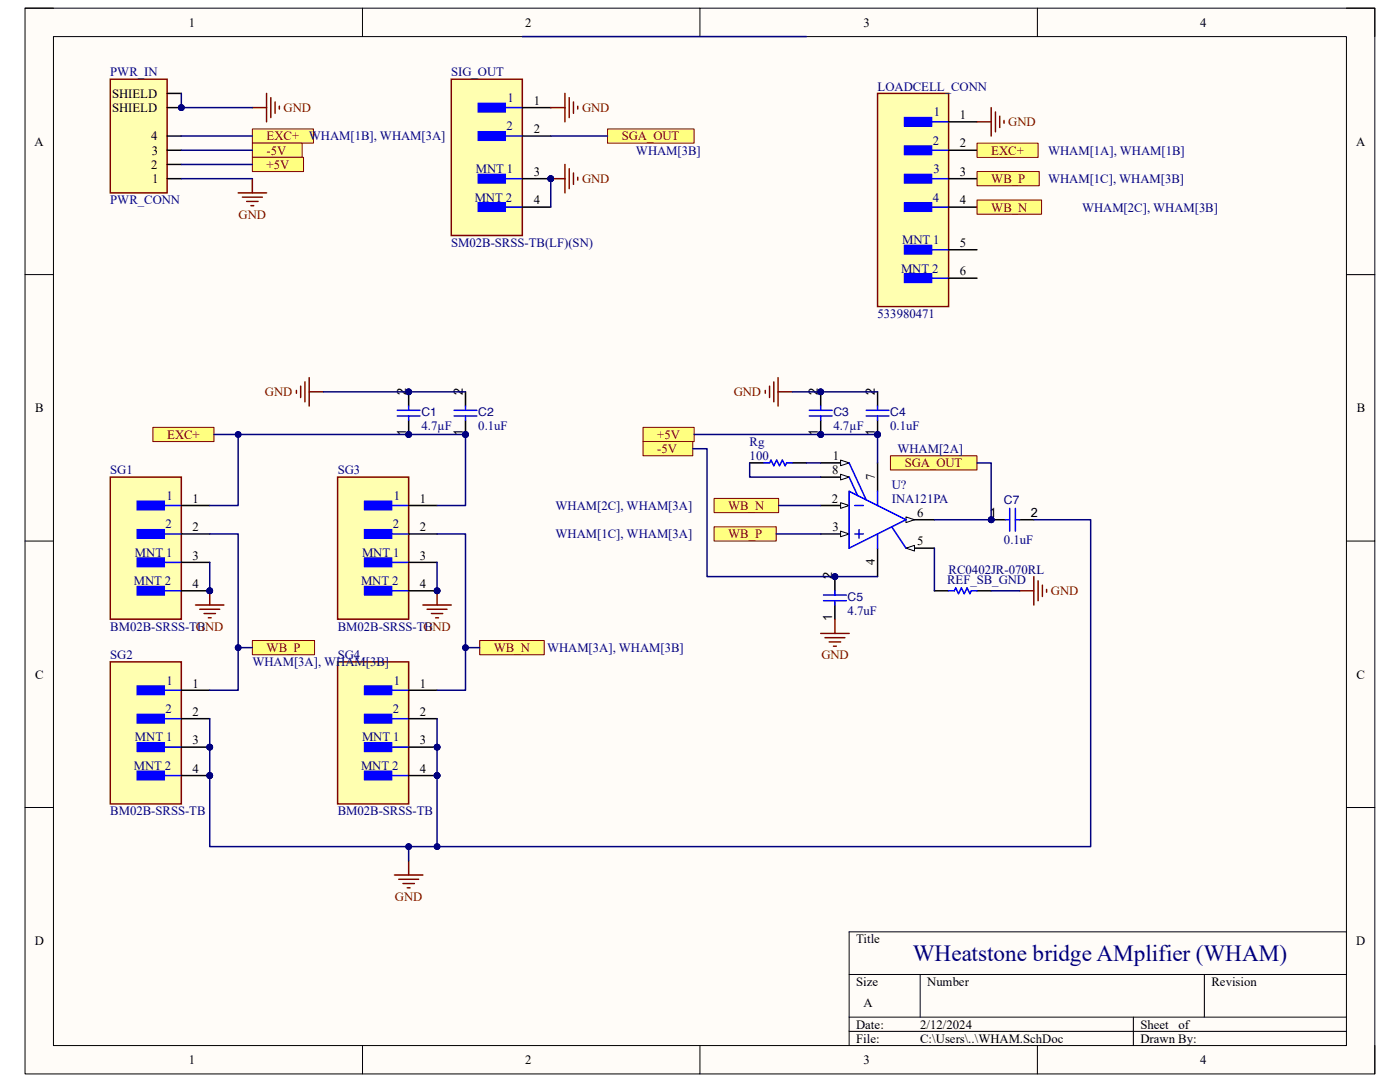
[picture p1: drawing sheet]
<svg xmlns="http://www.w3.org/2000/svg" width="279mm" height="216mm" viewBox="0 0 279 216" stroke-linecap="round" stroke-linejoin="round" font-family="sans-serif">
<path d="M5 1.6h269.4v212.7h-269.4z" fill-rule="evenodd" fill="#fffcf8"/>
<path d="M5 1.6h269.4v212.7h-269.4z" fill="none" stroke="#000" stroke-width=".2"/>
<path d="M10.7 7.3h258v201.3h-258z" fill-rule="evenodd" fill="#fffcf8"/>
<g fill="none" stroke="#000" stroke-width=".2">
<path d="M5 1.6h5.7M10.7 7.3h258v201.3h-258zM72.3 1.6v5.7M139.7 1.6v5.7M207 1.6v5.7M268.7 1.6h5.7v5.7M5 54.8h5.7M268.7 54.8h5.7M5 108h5.7M268.7 108h5.7M5 161.1h5.7M268.7 161.1h5.7"/>
<path d="M169.5 194.4h99.2M183.6 194.4v8.6M240.3 194.4v8.6M268.7 185.9h-99.2v22.7M72.3 208.6v5.7M139.7 208.6v5.7M169.5 203h99.2M169.5 205.8h99.2M207 208.6v5.7M226.2 203v5.6M274.4 208.6v5.7"/>
</g>
<path d="M149.6 92.4h2.8M158.1 92.4h2.9" fill="none" stroke="#000" stroke-width=".3"/>
<path d="M152.4 92.4h1.2l.3-.6 .5 1.1 .6-1.1 .6 1.1 .5-1.1 .6 1.1 .3-.5h1.1" fill="none" stroke="#00f" stroke-width=".3"/>
<path d="M142.5 99.5h12.9v2.8h-12.9z" fill-rule="evenodd" fill="#ffff80"/>
<path d="M142.5 99.5h12.9v2.8h-12.9z" fill="none" stroke="#800000" stroke-width=".2"/>
<path d="M142.5 105.1h12.4v2.9h-12.4z" fill-rule="evenodd" fill="#ffff80"/>
<path d="M142.5 105.1h12.4v2.9h-12.4z" fill="none" stroke="#800000" stroke-width=".2"/>
<path d="M78.7 174.6h5.7M79.6 175.5h3.9M80.4 176.3h2.3M81.3 177.2h.5M81.6 171.8v2.8" fill="none" stroke="#800000" stroke-width=".3"/>
<circle cx="197.8" cy="103.7" r=".57" fill="#000080"/>
<circle cx="197.8" cy="103.7" r=".57" fill="none" stroke="#000080" stroke-width=".2"/>
<path d="M197.8 103.7h2.8" fill="none" stroke="#000" stroke-width=".3"/>
<circle cx="197.8" cy="103.7" r=".57" fill="#000080"/>
<circle cx="197.8" cy="103.7" r=".57" fill="none" stroke="#000080" stroke-width=".2"/>
<path d="M203.5 103.7h2.8" fill="none" stroke="#000" stroke-width=".3"/>
<path d="M200.6 103.7h.9M201.5 101.4v4.6M202.6 101.4v4.6M202.6 103.7h.9" fill="none" stroke="#00f" stroke-width=".3"/>
<circle cx="163.8" cy="86.7" r=".57" fill="#000080"/>
<circle cx="163.8" cy="86.7" r=".57" fill="none" stroke="#000080" stroke-width=".2"/>
<circle cx="163.8" cy="78.2" r=".57" fill="#000080"/>
<circle cx="163.8" cy="78.2" r=".57" fill="none" stroke="#000080" stroke-width=".2"/>
<path d="M163.8 83.9v2.8" fill="none" stroke="#000" stroke-width=".3"/>
<circle cx="163.8" cy="86.7" r=".57" fill="#000080"/>
<circle cx="163.8" cy="86.7" r=".57" fill="none" stroke="#000080" stroke-width=".2"/>
<path d="M163.8 78.2v2.8" fill="none" stroke="#000" stroke-width=".3"/>
<circle cx="163.8" cy="78.2" r=".57" fill="#000080"/>
<circle cx="163.8" cy="78.2" r=".57" fill="none" stroke="#000080" stroke-width=".2"/>
<path d="M161.5 81.9h4.6M161.5 83h4.6M163.8 81v.9M163.8 83v.9" fill="none" stroke="#00f" stroke-width=".3"/>
<circle cx="175.1" cy="86.7" r=".57" fill="#000080"/>
<circle cx="175.1" cy="86.7" r=".57" fill="none" stroke="#000080" stroke-width=".2"/>
<path d="M175.1 83.9v2.8" fill="none" stroke="#000" stroke-width=".3"/>
<circle cx="175.1" cy="86.7" r=".57" fill="#000080"/>
<circle cx="175.1" cy="86.7" r=".57" fill="none" stroke="#000080" stroke-width=".2"/>
<path d="M175.1 78.2v2.8" fill="none" stroke="#000" stroke-width=".3"/>
<path d="M172.9 81.9h4.5M172.9 83h4.5M175.1 81v.9M175.1 83v.9" fill="none" stroke="#00f" stroke-width=".3"/>
<circle cx="81.6" cy="86.7" r=".57" fill="#000080"/>
<circle cx="81.6" cy="86.7" r=".57" fill="none" stroke="#000080" stroke-width=".2"/>
<circle cx="81.6" cy="78.2" r=".57" fill="#000080"/>
<circle cx="81.6" cy="78.2" r=".57" fill="none" stroke="#000080" stroke-width=".2"/>
<path d="M81.6 83.9v2.8" fill="none" stroke="#000" stroke-width=".3"/>
<circle cx="81.6" cy="86.7" r=".57" fill="#000080"/>
<circle cx="81.6" cy="86.7" r=".57" fill="none" stroke="#000080" stroke-width=".2"/>
<path d="M81.6 78.2v2.8" fill="none" stroke="#000" stroke-width=".3"/>
<circle cx="81.6" cy="78.2" r=".57" fill="#000080"/>
<circle cx="81.6" cy="78.2" r=".57" fill="none" stroke="#000080" stroke-width=".2"/>
<path d="M79.3 81.9h4.5M79.3 83h4.5M81.6 81v.9M81.6 83v.9" fill="none" stroke="#00f" stroke-width=".3"/>
<circle cx="92.9" cy="86.7" r=".57" fill="#000080"/>
<circle cx="92.9" cy="86.7" r=".57" fill="none" stroke="#000080" stroke-width=".2"/>
<path d="M92.9 83.9v2.8" fill="none" stroke="#000" stroke-width=".3"/>
<circle cx="92.9" cy="86.7" r=".57" fill="#000080"/>
<circle cx="92.9" cy="86.7" r=".57" fill="none" stroke="#000080" stroke-width=".2"/>
<path d="M92.9 78.2v2.8" fill="none" stroke="#000" stroke-width=".3"/>
<path d="M90.6 81.9h4.6M90.6 83h4.6M92.9 81v.9M92.9 83v.9" fill="none" stroke="#00f" stroke-width=".3"/>
<path d="M59.2 77.9v.6M60 77.1v2.2M60.9 76.2v4M61.7 75.4v5.6M61.7 78.2h2.8M152.7 77.9v.6M153.6 77.1v2.2M154.4 76.2v4M155.3 78.2h2.8M155.3 75.4v5.6" fill="none" stroke="#800000" stroke-width=".3"/>
<path d="M30.5 85.3h12.2v2.8h-12.2z" fill-rule="evenodd" fill="#ffff80"/>
<path d="M30.5 85.3h12.2v2.8h-12.2z" fill="none" stroke="#800000" stroke-width=".2"/>
<path d="M128.3 85.3h10.2v2.8h-10.2z" fill-rule="evenodd" fill="#ffff80"/>
<path d="M128.3 85.3h10.2v2.8h-10.2z" fill="none" stroke="#800000" stroke-width=".2"/>
<path d="M128.3 88.1h10v2.8h-10z" fill-rule="evenodd" fill="#ffff80"/>
<path d="M128.3 88.1h10v2.8h-10z" fill="none" stroke="#800000" stroke-width=".2"/>
<path d="M50.4 25.7h12.2v2.9h-12.2z" fill-rule="evenodd" fill="#ffff80"/>
<path d="M50.4 25.7h12.2v2.9h-12.2z" fill="none" stroke="#800000" stroke-width=".2"/>
<path d="M50.4 28.6h9.9v2.8h-9.9z" fill-rule="evenodd" fill="#ffff80"/>
<path d="M50.4 28.6h9.9v2.8h-9.9z" fill="none" stroke="#800000" stroke-width=".2"/>
<path d="M50.4 31.4h10.2v2.8h-10.2z" fill-rule="evenodd" fill="#ffff80"/>
<path d="M50.4 31.4h10.2v2.8h-10.2z" fill="none" stroke="#800000" stroke-width=".2"/>
<path d="M53.2 18.6v5.7M54 19.5v4M47.5 38.5h5.7M48.4 39.3h3.9M50.4 35.7v2.8M50.4 21.5h2.8M54.9 20.3v2.3M55.8 21.2v.6M49.2 40.2h2.3M50.1 41h.5" fill="none" stroke="#800000" stroke-width=".3"/>
<circle cx="36.2" cy="21.5" r=".57" fill="#000080"/>
<circle cx="36.2" cy="21.5" r=".57" fill="none" stroke="#000080" stroke-width=".2"/>
<path d="M22 15.8h11.4v22.7h-11.4z" fill-rule="evenodd" fill="#ffffb0"/>
<path d="M22 15.8h11.4v22.7h-11.4z" fill="none" stroke="#800000" stroke-width=".3"/>
<path d="M33.4 35.7h2.8M33.4 32.8h2.8M33.4 30h2.8M33.4 27.1h2.8M33.4 21.5h2.8" fill="none" stroke="#000" stroke-width=".3"/>
<circle cx="36.2" cy="21.5" r=".57" fill="#000080"/>
<circle cx="36.2" cy="21.5" r=".57" fill="none" stroke="#000080" stroke-width=".2"/>
<path d="M33.4 18.6h2.8M163.8 92.4h5.7" fill="none" stroke="#000" stroke-width=".3"/>
<path d="M167.8 91.8l1.7 .6-1.7 .5z" fill="#f8fcff"/>
<path d="M167.8 91.8l1.7 .6-1.7 .5z" fill="none" stroke="#000" stroke-width=".2"/>
<path d="M163.8 100.9h5.7" fill="none" stroke="#000" stroke-width=".3"/>
<path d="M167.8 100.3l1.7 .6-1.7 .5z" fill="#f8fcff"/>
<path d="M167.8 100.3l1.7 .6-1.7 .5z" fill="none" stroke="#000" stroke-width=".2"/>
<path d="M163.8 106.5h5.7" fill="none" stroke="#000" stroke-width=".3"/>
<path d="M167.8 106l1.7 .5-1.7 .6z" fill="#f8fcff"/>
<path d="M167.8 106l1.7 .5-1.7 .6z" fill="none" stroke="#000" stroke-width=".2"/>
<path d="M175.1 109.4v5.7M180.8 109.4h5.7" fill="none" stroke="#000" stroke-width=".3"/>
<path d="M180.8 109.4l1.7-.6v1.2z" fill="#f8fcff"/>
<path d="M180.8 109.4l1.7-.6v1.2z" fill="none" stroke="#000" stroke-width=".2"/>
<path d="M180.8 103.7h5.7" fill="none" stroke="#000" stroke-width=".3"/>
<path d="M180.8 103.1l1.7 .6-1.7 .6z" fill="#f8fcff"/>
<path d="M180.8 103.1l1.7 .6-1.7 .6z" fill="none" stroke="#000" stroke-width=".2"/>
<path d="M163.8 95.2h5.7M175.1 92.4v5.6" fill="none" stroke="#000" stroke-width=".3"/>
<path d="M167.8 94.6l1.7 .6-1.7 .6z" fill="#f8fcff"/>
<path d="M167.8 94.6l1.7 .6-1.7 .6z" fill="none" stroke="#000" stroke-width=".2"/>
<path d="M169.5 98l11.3 5.7-11.3 5.7zM169.5 95.2l1.7 3.7M169.5 92.4l3.4 7.3M175.1 98v2.9M170.6 100.9h1.7M170.6 106.5h1.7M171.4 105.7v1.7M175.1 106.5v2.9M178 105.1l2.8 4.3" fill="none" stroke="#00f" stroke-width=".3"/>
<path d="M177.7 91h17.3v2.8h-17.3z" fill-rule="evenodd" fill="#ffff80"/>
<path d="M177.7 91h17.3v2.8h-17.3z" fill="none" stroke="#800000" stroke-width=".2"/>
<circle cx="109.9" cy="35.7" r=".57" fill="#000080"/>
<circle cx="109.9" cy="35.7" r=".57" fill="none" stroke="#000080" stroke-width=".2"/>
<path d="M90.1 15.8h14.1v31.2h-14.1z" fill-rule="evenodd" fill="#ffffb0"/>
<path d="M90.1 15.8h14.1v31.2h-14.1z" fill="none" stroke="#800000" stroke-width=".3"/>
<path d="M95.5 20.6h5.3v1.7h-5.3z" fill-rule="evenodd" fill="#00f"/>
<path d="M95.5 20.6h5.3v1.7h-5.3zM98 21.5h6.2" fill="none" stroke="#00f" stroke-width=".3"/>
<path d="M95.5 26.3h5.3v1.7h-5.3z" fill-rule="evenodd" fill="#00f"/>
<path d="M95.5 26.3h5.3v1.7h-5.3zM98 27.1h6.2" fill="none" stroke="#00f" stroke-width=".3"/>
<path d="M95.5 34.8h5.3v1.7h-5.3z" fill-rule="evenodd" fill="#00f"/>
<path d="M95.5 34.8h5.3v1.7h-5.3zM98 35.7h6.2" fill="none" stroke="#00f" stroke-width=".3"/>
<path d="M95.5 40.5h5.3v1.7h-5.3z" fill-rule="evenodd" fill="#00f"/>
<path d="M95.5 40.5h5.3v1.7h-5.3zM98 41.3h6.2" fill="none" stroke="#00f" stroke-width=".3"/>
<path d="M104.2 21.5h5.7M104.2 27.1h5.7M104.2 35.7h5.7" fill="none" stroke="#000" stroke-width=".3"/>
<circle cx="109.9" cy="35.7" r=".57" fill="#000080"/>
<circle cx="109.9" cy="35.7" r=".57" fill="none" stroke="#000080" stroke-width=".2"/>
<path d="M104.2 41.3h5.7" fill="none" stroke="#000" stroke-width=".3"/>
<circle cx="41.9" cy="117.9" r=".57" fill="#000080"/>
<circle cx="41.9" cy="117.9" r=".57" fill="none" stroke="#000080" stroke-width=".2"/>
<path d="M22 95.2h14.2v28.4h-14.2z" fill-rule="evenodd" fill="#ffffb0"/>
<path d="M22 95.2h14.2v28.4h-14.2z" fill="none" stroke="#800000" stroke-width=".3"/>
<path d="M27.4 100h5.4v1.7h-5.4z" fill-rule="evenodd" fill="#00f"/>
<path d="M27.4 100h5.4v1.7h-5.4zM30 100.9h6.2" fill="none" stroke="#00f" stroke-width=".3"/>
<path d="M27.4 105.7h5.4v1.7h-5.4z" fill-rule="evenodd" fill="#00f"/>
<path d="M27.4 105.7h5.4v1.7h-5.4zM30 106.5h6.2" fill="none" stroke="#00f" stroke-width=".3"/>
<path d="M27.4 111.4h5.4v1.7h-5.4z" fill-rule="evenodd" fill="#00f"/>
<path d="M27.4 111.4h5.4v1.7h-5.4zM30 112.2h6.2" fill="none" stroke="#00f" stroke-width=".3"/>
<path d="M27.4 117h5.4v1.7h-5.4z" fill-rule="evenodd" fill="#00f"/>
<path d="M27.4 117h5.4v1.7h-5.4zM30 117.9h6.2" fill="none" stroke="#00f" stroke-width=".3"/>
<path d="M36.2 100.9h5.7M36.2 106.5h5.7M36.2 112.2h5.7M36.2 117.9h5.7" fill="none" stroke="#000" stroke-width=".3"/>
<circle cx="41.9" cy="117.9" r=".57" fill="#000080"/>
<circle cx="41.9" cy="117.9" r=".57" fill="none" stroke="#000080" stroke-width=".2"/>
<circle cx="41.9" cy="149.1" r=".57" fill="#000080"/>
<circle cx="41.9" cy="149.1" r=".57" fill="none" stroke="#000080" stroke-width=".2"/>
<circle cx="41.9" cy="154.8" r=".57" fill="#000080"/>
<circle cx="41.9" cy="154.8" r=".57" fill="none" stroke="#000080" stroke-width=".2"/>
<path d="M22 132.1h14.2v28.3h-14.2z" fill-rule="evenodd" fill="#ffffb0"/>
<path d="M22 132.1h14.2v28.3h-14.2z" fill="none" stroke="#800000" stroke-width=".3"/>
<path d="M27.4 136.9h5.4v1.7h-5.4z" fill-rule="evenodd" fill="#00f"/>
<path d="M27.4 136.9h5.4v1.7h-5.4zM30 137.7h6.2" fill="none" stroke="#00f" stroke-width=".3"/>
<path d="M27.4 142.6h5.4v1.7h-5.4z" fill-rule="evenodd" fill="#00f"/>
<path d="M27.4 142.6h5.4v1.7h-5.4zM30 143.4h6.2" fill="none" stroke="#00f" stroke-width=".3"/>
<path d="M27.4 148.2h5.4v1.7h-5.4z" fill-rule="evenodd" fill="#00f"/>
<path d="M27.4 148.2h5.4v1.7h-5.4zM30 149.1h6.2" fill="none" stroke="#00f" stroke-width=".3"/>
<path d="M27.4 153.9h5.4v1.7h-5.4z" fill-rule="evenodd" fill="#00f"/>
<path d="M27.4 153.9h5.4v1.7h-5.4zM30 154.7h6.2" fill="none" stroke="#00f" stroke-width=".3"/>
<path d="M36.2 137.7h5.7M36.2 143.4h5.7M36.2 149.1h5.7" fill="none" stroke="#000" stroke-width=".3"/>
<circle cx="41.9" cy="149.1" r=".57" fill="#000080"/>
<circle cx="41.9" cy="149.1" r=".57" fill="none" stroke="#000080" stroke-width=".2"/>
<path d="M36.2 154.7h5.7" fill="none" stroke="#000" stroke-width=".3"/>
<circle cx="41.9" cy="154.8" r=".57" fill="#000080"/>
<circle cx="41.9" cy="154.8" r=".57" fill="none" stroke="#000080" stroke-width=".2"/>
<circle cx="87.2" cy="117.9" r=".57" fill="#000080"/>
<circle cx="87.2" cy="117.9" r=".57" fill="none" stroke="#000080" stroke-width=".2"/>
<path d="M67.4 95.2h14.2v28.4h-14.2z" fill-rule="evenodd" fill="#ffffb0"/>
<path d="M67.4 95.2h14.2v28.4h-14.2z" fill="none" stroke="#800000" stroke-width=".3"/>
<path d="M72.8 100h5.4v1.7h-5.4z" fill-rule="evenodd" fill="#00f"/>
<path d="M72.8 100h5.4v1.7h-5.4zM75.3 100.9h6.3" fill="none" stroke="#00f" stroke-width=".3"/>
<path d="M72.8 105.7h5.4v1.7h-5.4z" fill-rule="evenodd" fill="#00f"/>
<path d="M72.8 105.7h5.4v1.7h-5.4zM75.3 106.5h6.3" fill="none" stroke="#00f" stroke-width=".3"/>
<path d="M72.8 111.4h5.4v1.7h-5.4z" fill-rule="evenodd" fill="#00f"/>
<path d="M72.8 111.4h5.4v1.7h-5.4zM75.3 112.2h6.3" fill="none" stroke="#00f" stroke-width=".3"/>
<path d="M72.8 117h5.4v1.7h-5.4z" fill-rule="evenodd" fill="#00f"/>
<path d="M72.8 117h5.4v1.7h-5.4zM75.3 117.9h6.3" fill="none" stroke="#00f" stroke-width=".3"/>
<path d="M81.6 100.9h5.6M81.6 106.5h5.6M81.6 112.2h5.6M81.6 117.9h5.6" fill="none" stroke="#000" stroke-width=".3"/>
<circle cx="87.2" cy="117.9" r=".57" fill="#000080"/>
<circle cx="87.2" cy="117.9" r=".57" fill="none" stroke="#000080" stroke-width=".2"/>
<circle cx="87.2" cy="149.1" r=".57" fill="#000080"/>
<circle cx="87.2" cy="149.1" r=".57" fill="none" stroke="#000080" stroke-width=".2"/>
<circle cx="87.2" cy="154.8" r=".57" fill="#000080"/>
<circle cx="87.2" cy="154.8" r=".57" fill="none" stroke="#000080" stroke-width=".2"/>
<path d="M67.4 132.1h14.2v28.3h-14.2z" fill-rule="evenodd" fill="#ffffb0"/>
<path d="M67.4 132.1h14.2v28.3h-14.2z" fill="none" stroke="#800000" stroke-width=".3"/>
<path d="M72.8 136.9h5.4v1.7h-5.4z" fill-rule="evenodd" fill="#00f"/>
<path d="M72.8 136.9h5.4v1.7h-5.4zM75.3 137.7h6.3" fill="none" stroke="#00f" stroke-width=".3"/>
<path d="M72.8 142.6h5.4v1.7h-5.4z" fill-rule="evenodd" fill="#00f"/>
<path d="M72.8 142.6h5.4v1.7h-5.4zM75.3 143.4h6.3" fill="none" stroke="#00f" stroke-width=".3"/>
<path d="M72.8 148.2h5.4v1.7h-5.4z" fill-rule="evenodd" fill="#00f"/>
<path d="M72.8 148.2h5.4v1.7h-5.4zM75.3 149.1h6.3" fill="none" stroke="#00f" stroke-width=".3"/>
<path d="M72.8 153.9h5.4v1.7h-5.4z" fill-rule="evenodd" fill="#00f"/>
<path d="M72.8 153.9h5.4v1.7h-5.4zM75.3 154.7h6.3" fill="none" stroke="#00f" stroke-width=".3"/>
<path d="M81.6 137.7h5.6M81.6 143.4h5.6M81.6 149.1h5.6" fill="none" stroke="#000" stroke-width=".3"/>
<circle cx="87.2" cy="149.1" r=".57" fill="#000080"/>
<circle cx="87.2" cy="149.1" r=".57" fill="none" stroke="#000080" stroke-width=".2"/>
<path d="M81.6 154.7h5.6" fill="none" stroke="#000" stroke-width=".3"/>
<circle cx="87.2" cy="154.8" r=".57" fill="#000080"/>
<circle cx="87.2" cy="154.8" r=".57" fill="none" stroke="#000080" stroke-width=".2"/>
<path d="M41.9 117.9v2.8M39 120.7h5.7M39.9 121.6h3.9M40.7 122.4h2.3M41.6 123.3h.5" fill="none" stroke="#800000" stroke-width=".3"/>
<circle cx="41.9" cy="117.9" r=".57" fill="#000080"/>
<circle cx="41.9" cy="117.9" r=".57" fill="none" stroke="#000080" stroke-width=".2"/>
<path d="M87.2 117.9v2.8M84.4 120.7h5.7M85.2 121.6h4M86.1 122.4h2.3M86.9 123.3h.6" fill="none" stroke="#800000" stroke-width=".3"/>
<circle cx="87.2" cy="117.9" r=".57" fill="#000080"/>
<circle cx="87.2" cy="117.9" r=".57" fill="none" stroke="#000080" stroke-width=".2"/>
<path d="M50.4 127.8h12.4v2.8h-12.4z" fill-rule="evenodd" fill="#ffff80"/>
<path d="M50.4 127.8h12.4v2.8h-12.4z" fill="none" stroke="#800000" stroke-width=".2"/>
<path d="M95.7 127.8h12.9v2.8h-12.9z" fill-rule="evenodd" fill="#ffff80"/>
<path d="M95.7 127.8h12.9v2.8h-12.9z" fill="none" stroke="#800000" stroke-width=".2"/>
<path d="M186.5 117.9h2.8M195 117.9h2.8" fill="none" stroke="#000" stroke-width=".3"/>
<path d="M189.3 117.9h1.1l.3-.6 .6 1.2 .6-1.2 .5 1.2 .6-1.2 .6 1.2 .2-.6h1.2" fill="none" stroke="#00f" stroke-width=".3"/>
<path d="M203.5 117.9h2.8M206.3 115.1v5.6M207.2 115.9v4M208 116.8v2.2M208.9 117.6v.6" fill="none" stroke="#800000" stroke-width=".3"/>
<path d="M121.3 25.7h17.2v2.9h-17.2z" fill-rule="evenodd" fill="#ffff80"/>
<path d="M121.3 25.7h17.2v2.9h-17.2z" fill="none" stroke="#800000" stroke-width=".2"/>
<path d="M112.7 18.6v5.7M113.6 19.5v4M109.9 21.5h2.8M109.9 35.7h2.8M112.7 32.8v5.7M113.6 33.7v3.9M114.4 20.3v2.3M114.4 34.5v2.3M115.3 21.2v.6M115.3 35.4v.5" fill="none" stroke="#800000" stroke-width=".3"/>
<circle cx="109.9" cy="35.7" r=".57" fill="#000080"/>
<circle cx="109.9" cy="35.7" r=".57" fill="none" stroke="#000080" stroke-width=".2"/>
<circle cx="166.6" cy="115.1" r=".57" fill="#000080"/>
<circle cx="166.6" cy="115.1" r=".57" fill="none" stroke="#000080" stroke-width=".2"/>
<path d="M166.6 115.1v2.8M166.6 120.7v2.9" fill="none" stroke="#000" stroke-width=".3"/>
<circle cx="166.6" cy="115.1" r=".57" fill="#000080"/>
<circle cx="166.6" cy="115.1" r=".57" fill="none" stroke="#000080" stroke-width=".2"/>
<path d="M164.4 118.7h4.5M164.4 119.9h4.5M166.6 117.9v.8M166.6 119.9v.8" fill="none" stroke="#00f" stroke-width=".3"/>
<path d="M163.8 126.4h5.7M164.6 127.2h4M165.5 128.1h2.3M166.3 128.9h.6M166.6 123.6v2.8" fill="none" stroke="#800000" stroke-width=".3"/>
<path d="M175.1 18.6h14.2v42.6h-14.2z" fill-rule="evenodd" fill="#ffffb0"/>
<path d="M175.1 18.6h14.2v42.6h-14.2z" fill="none" stroke="#800000" stroke-width=".3"/>
<path d="M180.5 23.5h5.4v1.7h-5.4z" fill-rule="evenodd" fill="#00f"/>
<path d="M180.5 23.5h5.4v1.7h-5.4zM183.1 24.3h6.2" fill="none" stroke="#00f" stroke-width=".3"/>
<path d="M180.5 29.1h5.4v1.7h-5.4z" fill-rule="evenodd" fill="#00f"/>
<path d="M180.5 29.1h5.4v1.7h-5.4zM183.1 30h6.2" fill="none" stroke="#00f" stroke-width=".3"/>
<path d="M180.5 34.8h5.4v1.7h-5.4z" fill-rule="evenodd" fill="#00f"/>
<path d="M180.5 34.8h5.4v1.7h-5.4zM183.1 35.7h6.2" fill="none" stroke="#00f" stroke-width=".3"/>
<path d="M180.5 40.5h5.4v1.7h-5.4z" fill-rule="evenodd" fill="#00f"/>
<path d="M180.5 40.5h5.4v1.7h-5.4zM183.1 41.3h6.2" fill="none" stroke="#00f" stroke-width=".3"/>
<path d="M180.5 49h5.4v1.7h-5.4z" fill-rule="evenodd" fill="#00f"/>
<path d="M180.5 49h5.4v1.7h-5.4zM183.1 49.8h6.2" fill="none" stroke="#00f" stroke-width=".3"/>
<path d="M180.5 54.7h5.4v1.7h-5.4z" fill-rule="evenodd" fill="#00f"/>
<path d="M180.5 54.7h5.4v1.7h-5.4zM183.1 55.5h6.2" fill="none" stroke="#00f" stroke-width=".3"/>
<path d="M189.3 24.3h5.7M189.3 30h5.7M189.3 35.7h5.7M189.3 41.3h5.7M189.3 49.8h5.7M189.3 55.5h5.7" fill="none" stroke="#000" stroke-width=".3"/>
<path d="M195 24.3h2.8M197.8 21.5v5.6M198.7 22.3v4M199.5 23.2v2.2M200.4 24v.6" fill="none" stroke="#800000" stroke-width=".3"/>
<path d="M195 28.6h12.2v2.8h-12.2z" fill-rule="evenodd" fill="#ffff80"/>
<path d="M195 28.6h12.2v2.8h-12.2z" fill="none" stroke="#800000" stroke-width=".2"/>
<path d="M195 34.2h12.4v2.9h-12.4z" fill-rule="evenodd" fill="#ffff80"/>
<path d="M195 34.2h12.4v2.9h-12.4z" fill="none" stroke="#800000" stroke-width=".2"/>
<path d="M195 39.9h12.9v2.8h-12.9z" fill-rule="evenodd" fill="#ffff80"/>
<path d="M195 39.9h12.9v2.8h-12.9z" fill="none" stroke="#800000" stroke-width=".2"/>
<path d="M138.3 89.5h2.8v25.6h34M149.6 92.4v2.8h14.2M161 92.4h2.8M154.9 106.5h8.9M155.4 100.9h8.4" fill="none" stroke="#000080" stroke-width=".3"/>
<circle cx="166.6" cy="115.1" r=".57" fill="#000080"/>
<circle cx="166.6" cy="115.1" r=".57" fill="none" stroke="#000080" stroke-width=".2"/>
<path d="M138.5 86.7h25.3" fill="none" stroke="#000080" stroke-width=".3"/>
<circle cx="163.8" cy="86.7" r=".57" fill="#000080"/>
<circle cx="163.8" cy="86.7" r=".57" fill="none" stroke="#000080" stroke-width=".2"/>
<path d="M163.8 86.7h11.3" fill="none" stroke="#000080" stroke-width=".3"/>
<circle cx="163.8" cy="86.7" r=".57" fill="#000080"/>
<circle cx="163.8" cy="86.7" r=".57" fill="none" stroke="#000080" stroke-width=".2"/>
<circle cx="175.1" cy="86.7" r=".57" fill="#000080"/>
<circle cx="175.1" cy="86.7" r=".57" fill="none" stroke="#000080" stroke-width=".2"/>
<path d="M175.1 86.7v5.7" fill="none" stroke="#000080" stroke-width=".3"/>
<circle cx="175.1" cy="86.7" r=".57" fill="#000080"/>
<circle cx="175.1" cy="86.7" r=".57" fill="none" stroke="#000080" stroke-width=".2"/>
<path d="M64.5 78.2h28.4" fill="none" stroke="#000080" stroke-width=".3"/>
<circle cx="81.6" cy="78.2" r=".57" fill="#000080"/>
<circle cx="81.6" cy="78.2" r=".57" fill="none" stroke="#000080" stroke-width=".2"/>
<path d="M158.1 78.2h17" fill="none" stroke="#000080" stroke-width=".3"/>
<circle cx="163.8" cy="78.2" r=".57" fill="#000080"/>
<circle cx="163.8" cy="78.2" r=".57" fill="none" stroke="#000080" stroke-width=".2"/>
<path d="M36.2 18.6v2.9h14.2M36.2 27.1h14.2M36.2 30h14.2M36.2 32.8h14.2M36.2 35.7h14.2" fill="none" stroke="#000080" stroke-width=".3"/>
<circle cx="36.2" cy="21.5" r=".57" fill="#000080"/>
<circle cx="36.2" cy="21.5" r=".57" fill="none" stroke="#000080" stroke-width=".2"/>
<path d="M104.2 7.3h56.8M186.5 103.7h11.3" fill="none" stroke="#000080" stroke-width=".3"/>
<circle cx="197.8" cy="103.7" r=".57" fill="#000080"/>
<circle cx="197.8" cy="103.7" r=".57" fill="none" stroke="#000080" stroke-width=".2"/>
<path d="M195 92.4h2.8v11.3" fill="none" stroke="#000080" stroke-width=".3"/>
<circle cx="197.8" cy="103.7" r=".57" fill="#000080"/>
<circle cx="197.8" cy="103.7" r=".57" fill="none" stroke="#000080" stroke-width=".2"/>
<path d="M41.9 112.2v5.7" fill="none" stroke="#000080" stroke-width=".3"/>
<circle cx="41.9" cy="117.9" r=".57" fill="#000080"/>
<circle cx="41.9" cy="117.9" r=".57" fill="none" stroke="#000080" stroke-width=".2"/>
<path d="M41.9 149.1v5.6" fill="none" stroke="#000080" stroke-width=".3"/>
<circle cx="41.9" cy="154.8" r=".57" fill="#000080"/>
<circle cx="41.9" cy="154.8" r=".57" fill="none" stroke="#000080" stroke-width=".2"/>
<circle cx="41.9" cy="149.1" r=".57" fill="#000080"/>
<circle cx="41.9" cy="149.1" r=".57" fill="none" stroke="#000080" stroke-width=".2"/>
<path d="M87.2 149.1v5.6" fill="none" stroke="#000080" stroke-width=".3"/>
<circle cx="87.2" cy="154.8" r=".57" fill="#000080"/>
<circle cx="87.2" cy="154.8" r=".57" fill="none" stroke="#000080" stroke-width=".2"/>
<circle cx="87.2" cy="149.1" r=".57" fill="#000080"/>
<circle cx="87.2" cy="149.1" r=".57" fill="none" stroke="#000080" stroke-width=".2"/>
<path d="M87.2 112.2v5.7" fill="none" stroke="#000080" stroke-width=".3"/>
<circle cx="87.2" cy="117.9" r=".57" fill="#000080"/>
<circle cx="87.2" cy="117.9" r=".57" fill="none" stroke="#000080" stroke-width=".2"/>
<path d="M47.5 86.7v14.2h-5.6" fill="none" stroke="#000080" stroke-width=".3"/>
<circle cx="47.5" cy="86.7" r=".57" fill="#000080"/>
<circle cx="47.5" cy="86.7" r=".57" fill="none" stroke="#000080" stroke-width=".2"/>
<path d="M92.9 86.7v14.2h-5.7" fill="none" stroke="#000080" stroke-width=".3"/>
<circle cx="92.9" cy="86.7" r=".57" fill="#000080"/>
<circle cx="92.9" cy="86.7" r=".57" fill="none" stroke="#000080" stroke-width=".2"/>
<path d="M47.5 129.2h2.9" fill="none" stroke="#000080" stroke-width=".3"/>
<circle cx="47.5" cy="129.2" r=".57" fill="#000080"/>
<circle cx="47.5" cy="129.2" r=".57" fill="none" stroke="#000080" stroke-width=".2"/>
<path d="M92.9 129.2h2.8" fill="none" stroke="#000080" stroke-width=".3"/>
<circle cx="92.9" cy="129.2" r=".57" fill="#000080"/>
<circle cx="92.9" cy="129.2" r=".57" fill="none" stroke="#000080" stroke-width=".2"/>
<path d="M41.9 143.4v5.7" fill="none" stroke="#000080" stroke-width=".3"/>
<circle cx="41.9" cy="149.1" r=".57" fill="#000080"/>
<circle cx="41.9" cy="149.1" r=".57" fill="none" stroke="#000080" stroke-width=".2"/>
<path d="M87.2 143.4v5.7" fill="none" stroke="#000080" stroke-width=".3"/>
<circle cx="87.2" cy="149.1" r=".57" fill="#000080"/>
<circle cx="87.2" cy="149.1" r=".57" fill="none" stroke="#000080" stroke-width=".2"/>
<path d="M109.9 35.7v5.6M186.5 109.4v8.5M197.8 117.9h5.7" fill="none" stroke="#000080" stroke-width=".3"/>
<circle cx="109.9" cy="35.7" r=".57" fill="#000080"/>
<circle cx="109.9" cy="35.7" r=".57" fill="none" stroke="#000080" stroke-width=".2"/>
<path d="M109.9 27.1h11.4M81.6 168.9v2.9" fill="none" stroke="#000080" stroke-width=".3"/>
<circle cx="81.6" cy="168.9" r=".57" fill="#000080"/>
<circle cx="81.6" cy="168.9" r=".57" fill="none" stroke="#000080" stroke-width=".2"/>
<path d="M87.2 154.7v14.2" fill="none" stroke="#000080" stroke-width=".3"/>
<circle cx="87.2" cy="154.8" r=".57" fill="#000080"/>
<circle cx="87.2" cy="154.8" r=".57" fill="none" stroke="#000080" stroke-width=".2"/>
<circle cx="87.2" cy="168.9" r=".57" fill="#000080"/>
<circle cx="87.2" cy="168.9" r=".57" fill="none" stroke="#000080" stroke-width=".2"/>
<path d="M41.9 106.5h5.6v31.2h-5.6" fill="none" stroke="#000080" stroke-width=".3"/>
<circle cx="47.5" cy="129.2" r=".57" fill="#000080"/>
<circle cx="47.5" cy="129.2" r=".57" fill="none" stroke="#000080" stroke-width=".2"/>
<path d="M42.7 86.7h50.2" fill="none" stroke="#000080" stroke-width=".3"/>
<circle cx="47.5" cy="86.7" r=".57" fill="#000080"/>
<circle cx="47.5" cy="86.7" r=".57" fill="none" stroke="#000080" stroke-width=".2"/>
<circle cx="81.6" cy="86.7" r=".57" fill="#000080"/>
<circle cx="81.6" cy="86.7" r=".57" fill="none" stroke="#000080" stroke-width=".2"/>
<circle cx="92.9" cy="86.7" r=".57" fill="#000080"/>
<circle cx="92.9" cy="86.7" r=".57" fill="none" stroke="#000080" stroke-width=".2"/>
<path d="M87.2 106.5h5.7v31.2h-5.7" fill="none" stroke="#000080" stroke-width=".3"/>
<circle cx="92.9" cy="129.2" r=".57" fill="#000080"/>
<circle cx="92.9" cy="129.2" r=".57" fill="none" stroke="#000080" stroke-width=".2"/>
<path d="M206.3 103.7h11.4v65.2h-175.8v-14.2" fill="none" stroke="#000080" stroke-width=".3"/>
<circle cx="41.9" cy="154.8" r=".57" fill="#000080"/>
<circle cx="41.9" cy="154.8" r=".57" fill="none" stroke="#000080" stroke-width=".2"/>
<circle cx="81.6" cy="168.9" r=".57" fill="#000080"/>
<circle cx="81.6" cy="168.9" r=".57" fill="none" stroke="#000080" stroke-width=".2"/>
<circle cx="87.2" cy="168.9" r=".57" fill="#000080"/>
<circle cx="87.2" cy="168.9" r=".57" fill="none" stroke="#000080" stroke-width=".2"/>
<text font-size="4.6" fill="#000080" x="182.2" y="191.8">WHeatstone bridge AMplifier (WHAM)</text>
<g font-size="2.5">
<text x="37.7" y="5.3">1</text>
<text x="104.8" y="5.3">2</text>
<text x="172.3" y="5.3">3</text>
<text x="239.5" y="5.3">4</text>
<text x="22.4" y="22.4">SHIELD</text>
<text x="22.4" y="19.5">SHIELD</text>
<text x="106.5" y="20.9">1</text>
<text x="191.6" y="23.7">1</text>
<text x="6.9" y="29.1">A</text>
<text x="30.2" y="28">4</text>
<text x="106.5" y="26.6">2</text>
<text x="191.6" y="29.4">2</text>
<text x="270.6" y="29.1">A</text>
<text x="30.2" y="33.7">2</text>
<text x="30.3" y="30.9">3</text>
<text x="106.5" y="35.1">3</text>
<text x="191.6" y="35.1">3</text>
<text x="30.4" y="36.5">1</text>
<text x="106.5" y="40.8">4</text>
<text x="191.6" y="40.8">4</text>
<text x="191.6" y="49.3">5</text>
<text x="191.6" y="54.9">6</text>
<text x="7" y="82.3">B</text>
<text x="81" y="78.7" transform="rotate(-90 81 78.7)">2</text>
<text x="92.4" y="78.7" transform="rotate(-90 92.4 78.7)">2</text>
<text x="163.2" y="78.7" transform="rotate(-90 163.2 78.7)">2</text>
<text x="174.6" y="78.7" transform="rotate(-90 174.6 78.7)">2</text>
<text x="270.8" y="82.3">B</text>
<text x="81" y="87.1" transform="rotate(-90 81 87.1)">1</text>
<text x="92.4" y="87.1" transform="rotate(-90 92.4 87.1)">1</text>
<text x="163.2" y="87.1" transform="rotate(-90 163.2 87.1)">1</text>
<text x="174.6" y="87.1" transform="rotate(-90 174.6 87.1)">1</text>
<text x="166.1" y="94.7">8</text>
<text x="166.2" y="91.8">1</text>
<text x="174.6" y="95.8" transform="rotate(-90 174.6 95.8)">7</text>
<text x="38.4" y="100.3">1</text>
<text x="83.8" y="100.3">1</text>
<text x="166" y="100.3">2</text>
<text x="38.4" y="106">2</text>
<text x="83.8" y="106">2</text>
<text x="166.1" y="106">3</text>
<text x="183" y="103.2">6</text>
<text x="197.4" y="103.2">1</text>
<text x="205.7" y="103.2">2</text>
<text x="38.4" y="111.7">3</text>
<text x="83.8" y="111.7">3</text>
<text x="174.6" y="112.8" transform="rotate(-90 174.6 112.8)">4</text>
<text x="183" y="108.8">5</text>
<text x="38.4" y="117.3">4</text>
<text x="83.8" y="117.3">4</text>
<text x="166.1" y="115.6" transform="rotate(-90 166.1 115.6)">2</text>
<text x="166.1" y="124" transform="rotate(-90 166.1 124)">1</text>
<text x="7" y="135.4">C</text>
<text x="38.4" y="137.2">1</text>
<text x="83.8" y="137.2">1</text>
<text x="270.7" y="135.4">C</text>
<text x="38.4" y="142.9">2</text>
<text x="83.8" y="142.9">2</text>
<text x="38.4" y="148.5">3</text>
<text x="83.8" y="148.5">3</text>
<text x="38.4" y="154.2">4</text>
<text x="83.8" y="154.2">4</text>
<text x="6.9" y="188.6">D</text>
<text x="170.9" y="188.2">Title</text>
<text x="270.7" y="188.6">D</text>
<text x="170.9" y="196.7">Size</text>
<text x="185" y="196.7">Number</text>
<text x="241.8" y="196.7">Revision</text>
<text x="172.3" y="201">A</text>
<text x="170.9" y="205.2">Date:</text>
<text x="170.9" y="208.1">File:</text>
<text x="183.6" y="205.2">2/12/2024</text>
<text x="183.7" y="208.1">C:\Users\..\WHAM.SchDoc</text>
<text x="227.6" y="205.2">Sheet</text>
<text x="227.6" y="208.1">Drawn By:</text>
<text x="235.2" y="205.2">of</text>
<text x="37.7" y="212.3">1</text>
<text x="104.8" y="212.3">2</text>
<text x="172.3" y="212.3">3</text>
<text x="239.5" y="212.3">4</text>
</g>
<g font-size="2.5" fill="#000080">
<text x="22" y="15.2">PWR_IN</text>
<text x="90" y="15.2">SIG_OUT</text>
<text x="101.3" y="20.4">1</text>
<text x="175.1" y="18.1">LOADCELL_CONN</text>
<text x="186.4" y="23.2">1</text>
<text x="61.6" y="28">WHAM[1B], WHAM[3A]</text>
<text x="101.1" y="26">2</text>
<text x="186.1" y="28.9">2</text>
<text x="95" y="34.5">MNT 1</text>
<text x="126.9" y="30.9">WHAM[3B]</text>
<text x="186.3" y="34.5">3</text>
<text x="209.2" y="30.9">WHAM[1A], WHAM[1B]</text>
<text x="22" y="40.8">PWR_CONN</text>
<text x="94.7" y="40.2">MNT 2</text>
<text x="186.1" y="40.2">4</text>
<text x="209.2" y="36.5">WHAM[1C], WHAM[3B]</text>
<text x="215.9" y="42.2">WHAM[2C], WHAM[3B]</text>
<text x="90" y="49.3">SM02B-SRSS-TB(LF)(SN)</text>
<text x="180" y="48.7">MNT 1</text>
<text x="179.8" y="54.4">MNT 2</text>
<text x="175.1" y="63.5">533980471</text>
<text x="84.1" y="85.9">4.7µF</text>
<text x="95.5" y="85.9">0.1uF</text>
<text x="149.6" y="89">Rg</text>
<text x="166.3" y="85.9">4.7µF</text>
<text x="177.7" y="85.9">0.1uF</text>
<text x="22" y="94.7">SG1</text>
<text x="67.4" y="94.7">SG3</text>
<text x="149.6" y="91.8">100</text>
<text x="179.1" y="90.4">WHAM[2A]</text>
<text x="33.2" y="99.7">1</text>
<text x="78.6" y="99.7">1</text>
<text x="110.9" y="101.7">WHAM[2C], WHAM[3A]</text>
<text x="178" y="97.5">U?</text>
<text x="178" y="100.3">INA121PA</text>
<text x="33" y="105.4">2</text>
<text x="78.4" y="105.4">2</text>
<text x="110.9" y="107.4">WHAM[1C], WHAM[3A]</text>
<text x="26.9" y="111.1">MNT 1</text>
<text x="72.3" y="111.1">MNT 1</text>
<text x="200.4" y="108.5">0.1uF</text>
<text x="26.7" y="116.8">MNT 2</text>
<text x="72.1" y="116.8">MNT 2</text>
<text x="189" y="116.5">REF_SB_GND</text>
<text x="189.3" y="114.5">RC0402JR-070RL</text>
<text x="22" y="125.9">BM02B-SRSS-TB</text>
<text x="67.4" y="125.9">BM02B-SRSS-TB</text>
<text x="169.2" y="122.7">4.7uF</text>
<text x="22" y="131.5">SG2</text>
<text x="67.4" y="131.5">SG4</text>
<text x="109.2" y="130.1">WHAM[3A], WHAM[3B]</text>
<text x="33.2" y="136.6">1</text>
<text x="50.4" y="132.9">WHAM[3A], WHAM[3B]</text>
<text x="78.6" y="136.6">1</text>
<text x="33" y="142.3">2</text>
<text x="78.4" y="142.3">2</text>
<text x="26.9" y="148">MNT 1</text>
<text x="72.3" y="148">MNT 1</text>
<text x="26.7" y="153.6">MNT 2</text>
<text x="72.1" y="153.6">MNT 2</text>
<text x="22" y="162.7">BM02B-SRSS-TB</text>
<text x="67.4" y="162.7">BM02B-SRSS-TB</text>
</g>
<g font-size="2.5" fill="#800000">
<text x="56.6" y="22.4">GND</text>
<text x="116.2" y="22.4">GND</text>
<text x="53.2" y="28">EXC+</text>
<text x="124.1" y="28">SGA_OUT</text>
<text x="201.2" y="25.2">GND</text>
<text x="53.2" y="30.9">-5V</text>
<text x="53.2" y="33.7">+5V</text>
<text x="197.8" y="30.9">EXC+</text>
<text x="116.2" y="36.5">GND</text>
<text x="197.8" y="36.5">WB_P</text>
<text x="47.6" y="43.6">GND</text>
<text x="197.8" y="42.2">WB_N</text>
<text x="52.9" y="79">GND</text>
<text x="146.4" y="79">GND</text>
<text x="33.4" y="87.5">EXC+</text>
<text x="131.1" y="87.5">+5V</text>
<text x="131.1" y="90.4">-5V</text>
<text x="180.6" y="93.2">SGA_OUT</text>
<text x="145.3" y="101.7">WB_N</text>
<text x="145.3" y="107.4">WB_P</text>
<text x="209.7" y="118.7">GND</text>
<text x="39.1" y="125.9">GND</text>
<text x="84.5" y="125.9">GND</text>
<text x="53.2" y="130.1">WB_P</text>
<text x="98.6" y="130.1">WB_N</text>
<text x="163.9" y="131.5">GND</text>
<text x="78.8" y="179.7">GND</text>
</g>
<g font-size="2.4" fill="#000080">
<text x="84.1" y="83">C1</text>
<text x="95.5" y="83">C2</text>
<text x="166.3" y="83">C3</text>
<text x="177.7" y="83">C4</text>
<text x="200.4" y="100.6">C7</text>
<text x="169.2" y="119.9">C5</text>
</g>
</svg>
